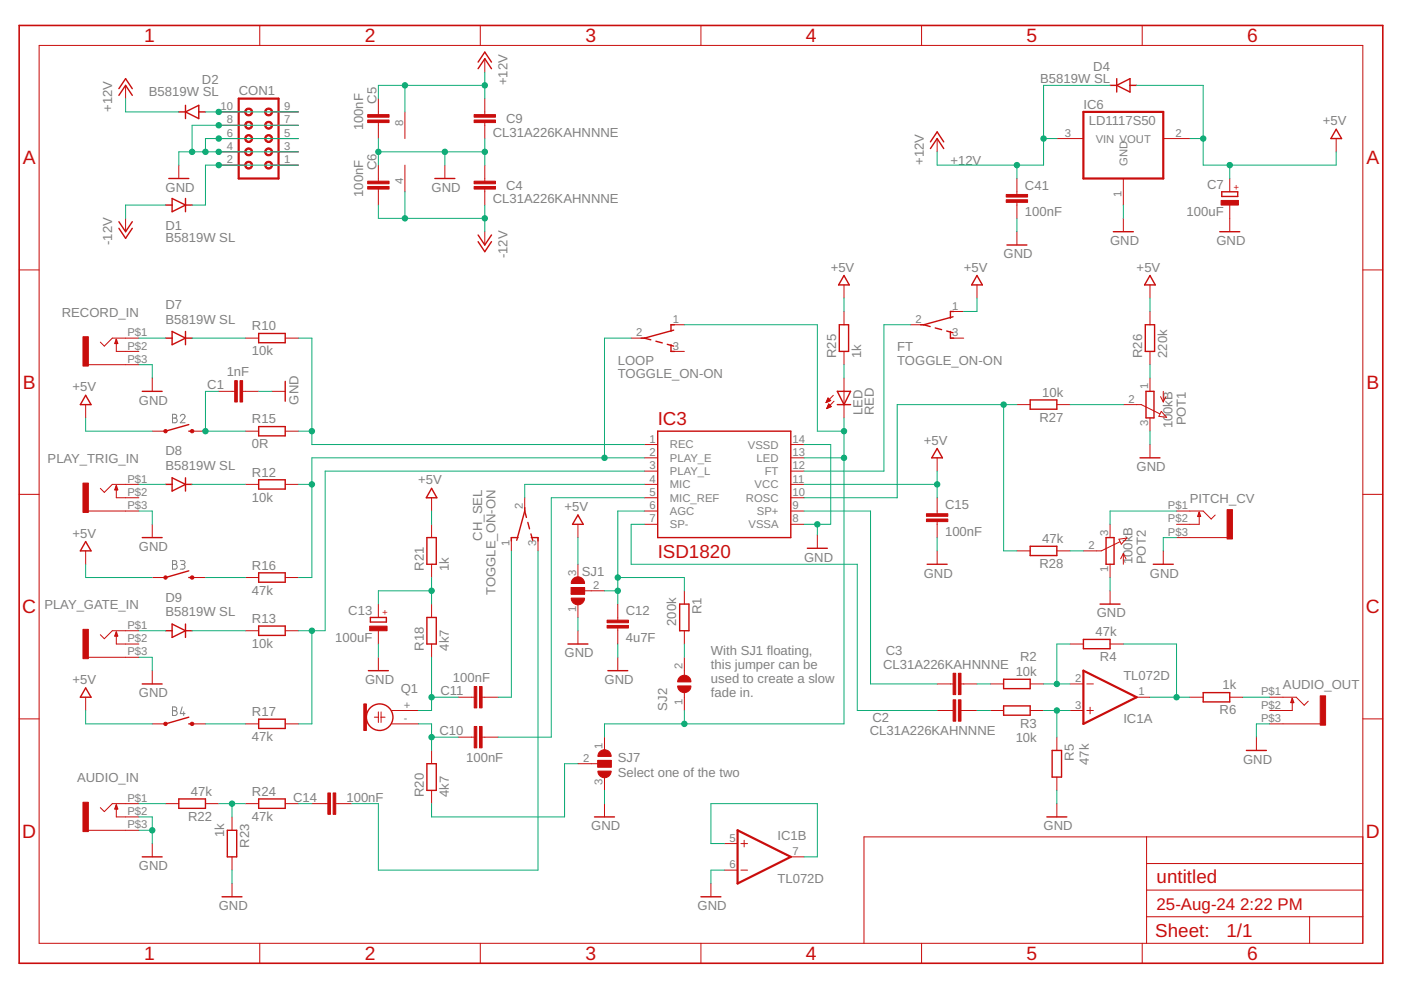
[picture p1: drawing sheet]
<svg xmlns="http://www.w3.org/2000/svg" width="297mm" height="210mm" viewBox="0 0 297 210" stroke-linecap="round" stroke-linejoin="round" font-family="sans-serif">
<path d="M36.6 87.8h.5a.4 .4 0 0 1 .4 .4 .4 .4 0 0 1-.4 .4 .5 .5 0 0 1 .5 .5 .5 .5 0 0 1-.5 .5h-.5zM36.6 88.6h.5M38.2 88.2a.5 .5 0 0 1 .7-.3 .5 .5 0 0 1 .2 .7l-.9 1h1M36.6 118.9h.5a.4 .4 0 0 1 .4 .4 .4 .4 0 0 1-.4 .4 .5 .5 0 0 1 .5 .5 .5 .5 0 0 1-.5 .5h-.5zM36.6 119.7h.5M38.2 118.9h.6a.4 .4 0 0 1 .4 .4 .4 .4 0 0 1-.4 .4h-.4M38.7 119.7a.5 .5 0 0 1 .5 .5 .5 .5 0 0 1-.5 .5h-.5M36.6 149.9h.5a.4 .4 0 0 1 .4 .4 .4 .4 0 0 1-.4 .4 .51 .51 0 0 1 .5 .5 .51 .51 0 0 1-.5 .5h-.5zM36.6 150.7h.5M38.6 149.9l-.4 1.4h1M38.9 150.9v.8" fill="none" stroke="#808080" stroke-width=".21"/>
<g fill="none" stroke="#c90d0c" stroke-width=".21">
<path d="M8.3 9.6h280.6v190.4h-280.6zM26.6 18.1v2.8M55.1 5.4v4.2M101.8 5.4v4.2M102.8 12.4v2.9M148.6 5.4v4.2M195.4 5.4v4.2M242.2 5.4v4.2M37.9 35v2.8M46.4 35h5.6M46.4 32.2h5.6M46.4 29.4h5.6"/>
<path d="M46.4 26.6h5.6M46.4 23.7h5.6M57.7 35h5.6M57.7 32.2h5.6M57.7 29.4h5.6M57.7 26.6h5.6M57.7 23.7h5.6M80.2 20.9v3.4M80.2 26v3.4M80.2 35v3.4M85.9 23.7v5.7M85.9 35v5.7"/>
<path d="M94.3 35v2.8M102.8 20.9v3.4M102.8 26v3.4M102.8 35v3.4M198.7 29.4v2.8M215.6 37.8v3.4M224.1 29.4h5.6M238.2 37.8v5.7M246.6 29.4h5.7M260.7 37.8v2.9M283.3 29.4v2.8M4.1 57.2h4.2"/>
<path d="M26.6 46.3v2.8M80.2 40.1v3.4M102.8 40.1v3.4M102.8 49.1v2.8M215.6 42.9v3.4M215.6 49.1v2.8M238.2 46.3v2.8M260.7 43.5v5.6M288.9 57.2h4.3M18.7 77.3h10.7M24.7 72v2.5h4.7M29.4 71.7h-5.6l-1.7 1.7-.8-.9"/>
<path d="M52 71.7h2.8M60.5 71.7h2.8M133.8 71.7h2.8M142.3 74.5h2.8M142.3 68.9h2.8M178.9 60.4v2.8M178.9 66v2.9M178.9 74.5v2.8M193 68.9h2.9M201.5 71.7h2.8M201.5 66h2.8M207.1 60.4v2.8"/>
<path d="M243.8 60.4v2.8M243.8 66v2.9M243.8 74.5v2.8M18.2 85.8v2.8M32.3 91.4h2.8M32.3 80.1v2.9M40.7 91.4h2.9M46.4 83h3.4M51.5 83h3.3M52 91.4h2.8M57.7 83h2.8M60.5 91.4h2.8"/>
<path d="M136.6 94.3h2.8M136.6 97.1h2.8M136.6 99.9h2.8M167.7 94.3h2.8M167.7 97.1h2.8M167.7 99.9h2.8M175.2 85.3h.1M175.2 85.2h.3M175.3 85h.6M175.3 86.6h.1M175.3 84.9h.8M175.4 86.4h.3"/>
<path d="M175.4 84.8h.6M175.4 86.3h.7M175.5 84.6h.3M175.5 86.1h.7M175.5 84.5h.2M175.5 86h.6M175.6 84.4l.5 .5-1 .5zM175.6 85.9h.3M175.7 85.7h.1M175.7 85.6l.6 .6-1 .4zM176.7 83.8l-1.6 1.6M176.8 85.1l-1.5 1.5"/>
<path d="M178.9 80.1v8.5M198.7 97.1v2.8M215.6 85.8h2.8M224.1 85.8h2.8M238.2 85.8h3.8l3.9 1.9M243.8 80.1v2.9M243.8 88.6v2.8M243.8 94.3v2.8M246.1 84.1l.5 1.1M246.2 87.2l1.2 1.3-1.7-.2zM246.6 83v2.2M247.2 84.1l-.6 1.1"/>
<path d="M4.1 104.8h4.2M18.2 116.8v2.8M18.7 108.4h10.7M24.7 103v2.5h4.7M29.4 102.7h-5.6l-1.7 1.7-.8-.9M32.3 111.2v2.8M52 102.7h2.8M60.5 102.7h2.8M91.5 105.5v2.9M91.5 111.2v2.8M91.5 119.6v2.8M108.4 114v2.8"/>
<path d="M111.3 105.5v2.9M114.1 114v2.8M122.5 111.2v2.8M122.5 119.6v2.8M136.6 102.7h2.8M136.6 105.5h2.8M136.6 108.4h2.8M136.6 111.2h2.8M167.7 102.7h2.8M167.7 105.5h2.8M167.7 108.4h2.8M167.7 111.2h2.8"/>
<path d="M173.3 113.4v2.8M198.7 105.5v3.4M198.7 110.6v3.4M198.7 116.8v2.8M215.6 116.8h2.8M224.1 116.8h2.8M235.4 111.2v2.8M235.4 119.6v2.8M237.2 114.3l1.7-.2-1.2 1.3zM237.4 114.9l-3.9 1.9h-3.8M238.2 117.4v2.2M238.2 117.4l.5 1.1"/>
<path d="M238.2 117.4l-.6 1.1M246.6 116.8v2.8M249.4 108.4h5.7l1.7 1.6 .8-.8M249.4 114h10.8M254.3 108.6v2.6h-4.9M288.9 104.8h4.3M18.7 139.4h10.7M24.7 134v2.5h4.7M29.4 133.7h-5.6l-1.7 1.7-.8-.8M32.3 122.4h2.8M40.7 122.4h2.9M52 133.7h2.8"/>
<path d="M52 122.4h2.8M60.5 133.7h2.8M60.5 122.4h2.8M80.2 128.1v2.8M80.2 133.7v2.8M80.2 139.4v2.8M91.5 128.1v2.8M91.5 136.5v2.9M121.1 124.6h2.8v1.4h-2.8zM122.5 128.1v2.8M122.5 133.7v2.8M123.9 125.3h4.3"/>
<path d="M131 128.1v3.4M131 133.2v3.3M131 139.4v2.8M145.1 125.3v2.8M145.1 133.7v2.8M145.1 139.4v3.8M226.9 136.5h2.8M235.4 136.5h2.8M235.4 125.3v2.8M4.1 152.4h4.2M18.2 147.8v2.8M32.3 142.2v2.8"/>
<path d="M32.3 153.5h2.8M40.7 153.5h2.9M52 153.5h2.8M60.5 153.5h2.8M79.4 152.1h.8M80.2 150.9v2.3M80.8 152.1h.8M80.8 150.9v2.3M83 153.5h5.7M83 150.6h5.7M91.5 159.1v2.8M97.1 156.3h3.4"/>
<path d="M97.1 147.8h3.4M102.2 156.3h3.4M102.2 147.8h3.4M128.2 156.3v2.8M145.1 146.9v3.7M198.7 150.6h3.4M198.7 145h3.4M203.8 150.6h3.3M203.8 145h3.3M210 150.6h2.8M210 145h2.8M218.4 150.6h2.9"/>
<path d="M218.4 145h2.9M224.1 156.3v2.8M226.9 150.6h2.8M226.9 145h2.8M230.4 150.6h1.4M230.4 145h1.4M231.1 149.9v1.5M241 147.8h2.8M252.3 147.8h2.8M260.7 147.8h2.8M266.4 156.3v2.8M269.2 153.5h10.7"/>
<path d="M269.2 147.8h5.6l1.7 1.7 .9-.8M274 148.1v2.5h-4.8M288.9 152.4h4.3M18.7 176h10.7M24.7 170.7v2.5h4.7M29.4 170.4h-5.6l-1.7 1.7-.8-.9M32.3 178.9v2.8M35.1 170.4h2.8M43.6 170.4h2.8M49.2 173.2v2.8M52 170.4h2.8M60.5 170.4h2.8"/>
<path d="M66.1 170.4h3.4M71.2 170.4h3.4M91.5 167.6v2.8M122.5 161.9h4.3M126.8 161.2h2.8v1.4h-2.8zM128.2 164.8v2.8M128.2 170.4v2.8M153.6 178.9h2.8M157.1 178.9h1.4M157.8 178.2v1.4M224.1 164.8v2.8M224.1 170.4v2.8"/>
<path d="M243.1 177.4v22.6M288.9 177.4h-105.7v22.6M49.2 181.7v2.8M49.2 187.3v2.8M150.7 187.3v2.8M153.6 184.5h2.8M157.1 184.5h1.4M167.7 181.7h2.8M243.1 194.4h45.8M243.1 188.7h45.8M243.1 183.1h45.8M277.7 194.4v5.6"/>
<path d="M55.1 200v4.2M101.8 200v4.2M148.6 200v4.2M195.4 200v4.2M242.2 200v4.2"/>
</g>
<path d="M4.1 5.4h289.1v198.8h-289.1z" fill="none" stroke="#c90d0c" stroke-width=".34"/>
<g fill="none" stroke="#c90d0c" stroke-width=".3">
<path d="M25.2 18.8l1.4-2.1 1.4 2.1M101.4 14.6l1.4-2.2 1.4 2.2M101.4 13.2l1.4-2.2 1.4 2.2M235.4 18.1h1.4M236.8 18.1l2.8-1.4v2.8zM236.8 16.7v2.8M239.6 18.1h1.4M25.2 20.2l1.4-2.1 1.4 2.1M35.8 37.8h4.2M37.9 23.7h1.4M39.3 23.7l2.8-1.4v2.8zM39.3 22.3v2.8"/>
<path d="M42.1 23.7h1.5M92.2 37.8h4.2M197.3 31.5l1.4-2.1 1.4 2.1M197.3 30.1l1.4-2.1 1.4 2.1M283.3 27.4l1.1 2h-2.2zM25.2 47l1.4 2.1 1.4-2.1M25.2 48.4l1.4 2.1 1.4-2.1M35.1 43.5h1.4M36.5 42.1l2.8 1.4-2.8 1.4zM39.3 42.1v2.8M39.3 43.5h1.4M101.4 49.8l1.4 2.1 1.4-2.1"/>
<path d="M101.4 51.2l1.4 2.2 1.4-2.2M178.9 58.4l1.2 2h-2.3zM207.1 58.4l1.2 2h-2.3zM213.5 51.9h4.2M236.1 49.1h4.2M243.8 58.4l1.1 2h-2.2zM258.6 49.1h4.2M259 40.7h3.4v1h-3.4zM24.7 72l.2 .8h-.5zM35.1 71.7h1.4M36.5 70.3l2.8 1.4-2.8 1.4zM39.3 70.3v2.8"/>
<path d="M39.3 71.7h1.4M54.8 70.7h5.7v2h-5.7zM135.9 71.7h.7M136.6 71.7l1.4 .4M139.1 72.3l1.3 .4M141.5 73l1.3 .4M142.3 73.1v1.4h.7M142.8 70l-6.2 1.7M143 68.9h-.7v1.4M177.9 68.9h2v5.6h-2zM195.2 68.9h.7M195.9 68.9l1.3 .3"/>
<path d="M198.3 69.5l1.3 .4M200.7 70.2l1.4 .3M201.5 70.3v1.4h.7M202.1 67.2l-6.2 1.7M202.2 66h-.7v1.5M242.8 68.9h2v5.6h-2zM18.2 83.8l1.1 2h-2.3zM30.2 83h4.2M40 91.4h.7M40 90l-4.9 1.4M54.8 90.4h5.7v2h-5.7zM60.5 80.9v4.2"/>
<path d="M139.4 91.4h28.3v22.6h-28.3zM177.5 83h2.8l-1.4 2.8zM177.5 85.8h2.8M198.7 95.1l1.1 2h-2.3zM218.4 84.8h5.7v2h-5.7zM241.7 97.1h4.2M243 83h1.7v5.6h-1.7zM18.2 114.8l1.1 2h-2.3zM24.7 103l.2 .8h-.5zM30.2 114h4.2M35.1 102.7h1.4M36.5 101.3l2.8 1.4-2.8 1.4z"/>
<path d="M39.3 101.3v2.8M39.3 102.7h1.4M54.8 101.7h5.7v2h-5.7zM90.5 114h2v5.6h-2zM91.5 103.5l1.1 2h-2.2zM109.8 114h-1.4v.7M111.3 107.6v.8M111.3 108.4l-1.7 6.2M111.3 108.4l.3 1.3M111.9 110.8l.4 1.3M112.6 113.2l.3 1.4M112.6 114h1.5v.7"/>
<path d="M122.5 109.2l1.2 2h-2.3zM171.2 116.2h4.2M196.6 119.6h4.2M218.4 115.8h5.7v2h-5.7zM234.5 114h1.7v5.6h-1.7zM244.5 119.6h4.3M254.3 108.6l.2 .9h-.5zM24.7 134l.2 .9h-.5zM35.1 133.7h1.4M36.5 132.3l2.8 1.4-2.8 1.4zM39.3 132.3v2.8M39.3 133.7h1.4"/>
<path d="M40 122.4h.7M40 121l-4.9 1.4M54.8 121.5h5.7v1.9h-5.7zM54.8 132.7h5.7v2h-5.7zM78.5 130.9h3.4v1h-3.4zM90.5 130.9h2v5.6h-2zM120.4 136.5h4.3M144.1 128.1h2v5.6h-2zM229.7 135.6h5.7v1.9h-5.7zM233.2 128.1h4.3M18.2 145.9l1.1 1.9h-2.3zM30.2 145h4.2"/>
<path d="M40 153.5h.7M40 152.1l-4.9 1.4M54.8 152.5h5.7v2h-5.7zM78.1 142.2h4.2M128.9 142.2h4.2M212.8 144h5.6v2h-5.6zM212.8 149.7h5.6v1.9h-5.6zM223.1 159.1h2v5.7h-2zM255.1 146.9h5.6v1.9h-5.6zM264.3 159.1h4.2M274 148.1l.3 .8h-.6zM24.7 170.7l.2 .8h-.5z"/>
<path d="M37.9 169.4h5.7v2h-5.7zM48.2 176h2v5.7h-2zM54.8 169.4h5.7v2h-5.7zM90.5 161.9h2v5.7h-2zM126 173.2h4.3M222 173.2h4.2M30.2 181.7h4.2M47.1 190.1h4.2M148.6 190.1h4.2"/>
<circle cx="80.5" cy="152.1" r="2.82"/>
</g>
<path d="M50.6 20.9h8.5v16.9h-8.5zM229.7 23.7h16.9v14.1h-16.9zM229.7 142.2l11.3 5.6-11.3 5.7zM156.4 176l11.3 5.7-11.3 5.6z" fill="none" stroke="#c90d0c" stroke-width=".47"/>
<g fill="#c90d0c" stroke="#c90d0c" stroke-width=".21">
<path d="M56.3 34.5a.84 .84 0 0 1 1.3 0 .84 .84 0 0 1-.4 1.3 .84 .84 0 0 1-1.1-.8h.3a.57 .57 0 0 1 .8-.5 .57 .57 0 0 1 .1 1 .57 .57 0 0 1-.9-.3v-.2h-.3z" fill-rule="evenodd"/>
<path d="M56.3 31.7a.84 .84 0 0 1 1.3 0 .84 .84 0 0 1-.4 1.3 .84 .84 0 0 1-1.1-.8h.3a.57 .57 0 0 1 .8-.5 .57 .57 0 0 1 .1 1 .57 .57 0 0 1-.9-.3v-.2h-.3z" fill-rule="evenodd"/>
<path d="M56.3 28.9a.84 .84 0 0 1 1.3 0 .84 .84 0 0 1-.4 1.3 .84 .84 0 0 1-1.1-.8h.3a.57 .57 0 0 1 .8-.5 .57 .57 0 0 1 .1 1 .57 .57 0 0 1-.9-.3v-.2h-.3z" fill-rule="evenodd"/>
<path d="M56.3 26a.84 .84 0 0 1 1.3 0 .84 .84 0 0 1-.4 1.3 .84 .84 0 0 1-1.1-.7h.3a.57 .57 0 0 1 .8-.5 .57 .57 0 0 1 .1 .9 .57 .57 0 0 1-.9-.3v-.1h-.3z" fill-rule="evenodd"/>
<path d="M56.3 23.2a.84 .84 0 0 1 1.3 0 .84 .84 0 0 1-.4 1.3 .84 .84 0 0 1-1.1-.8h.3a.57 .57 0 0 1 .8-.4 .57 .57 0 0 1 .1 .9 .57 .57 0 0 1-.9-.3v-.2h-.3z" fill-rule="evenodd"/>
<path d="M52 34.5a.84 .84 0 0 1 1.4 0 .84 .84 0 0 1-.4 1.3 .84 .84 0 0 1-1.1-.8h.3a.57 .57 0 0 1 .8-.5 .57 .57 0 0 1 .1 1 .57 .57 0 0 1-.9-.3v-.2h-.3z" fill-rule="evenodd"/>
<path d="M52 31.7a.84 .84 0 0 1 1.4 0 .84 .84 0 0 1-.4 1.3 .84 .84 0 0 1-1.1-.8h.3a.57 .57 0 0 1 .8-.5 .57 .57 0 0 1 .1 1 .57 .57 0 0 1-.9-.3v-.2h-.3z" fill-rule="evenodd"/>
<path d="M52 28.9a.84 .84 0 0 1 1.4 0 .84 .84 0 0 1-.4 1.3 .84 .84 0 0 1-1.1-.8h.3a.57 .57 0 0 1 .8-.5 .57 .57 0 0 1 .1 1 .57 .57 0 0 1-.9-.3v-.2h-.3z" fill-rule="evenodd"/>
<path d="M52 26a.84 .84 0 0 1 1.4 0 .84 .84 0 0 1-.4 1.3 .84 .84 0 0 1-1.1-.7h.3a.57 .57 0 0 1 .8-.5 .57 .57 0 0 1 .1 .9 .57 .57 0 0 1-.9-.3v-.1h-.3z" fill-rule="evenodd"/>
<path d="M52 23.2a.84 .84 0 0 1 1.4 0 .84 .84 0 0 1-.4 1.3 .84 .84 0 0 1-1.1-.8h.3a.57 .57 0 0 1 .8-.4 .57 .57 0 0 1 .1 .9 .57 .57 0 0 1-.9-.3v-.2h-.3z" fill-rule="evenodd"/>
<path d="M121.5 122.7a1.41 1.41 0 0 1 1.6-.3 1.41 1.41 0 0 1 .8 1.3h-2.8l.1-.4z" fill-rule="evenodd"/>
<path d="M121.1 126.8h2.8a1.41 1.41 0 0 1-1.4 1.4 1.41 1.41 0 0 1-1.4-1.4z" fill-rule="evenodd"/>
<path d="M144.1 143.6a1.41 1.41 0 0 1 1.5-.3 1.41 1.41 0 0 1 .9 1.3h-2.8v-.5z" fill-rule="evenodd"/>
<path d="M143.7 145.4h2.8a1.41 1.41 0 0 1-1.4 1.5 1.41 1.41 0 0 1-1.4-1.5z" fill-rule="evenodd"/>
<path d="M126.8 163.5h2.8a1.41 1.41 0 0 1-1.4 1.4 1.41 1.41 0 0 1-1.4-1.4z" fill-rule="evenodd"/>
<path d="M127.2 159.4a1.41 1.41 0 0 1 1.5-.3 1.41 1.41 0 0 1 .9 1.3h-2.8v-.5z" fill-rule="evenodd"/>
<circle cx="35.1" cy="91.4" r=".37"/>
<circle cx="40.7" cy="91.4" r=".37"/>
<circle cx="35.1" cy="122.4" r=".37"/>
<circle cx="40.7" cy="122.4" r=".37"/>
<circle cx="35.1" cy="153.5" r=".37"/>
<circle cx="40.7" cy="153.5" r=".37"/>
</g>
<g fill="#c90d0c" stroke="#c90d0c" stroke-width=".21">
<path d="M17.6 71.4h1.1v6.2h-1.1z"/>
<path d="M17.6 102.4h1.1v6.2h-1.1z"/>
<path d="M17.6 133.4h1.1v6.3h-1.1z"/>
<path d="M17.6 170.1h1.1v6.2h-1.1z"/>
<path d="M260.2 108.1h1.1v6.2h-1.1z"/>
<path d="M213.3 42.4h4.6v.5h-4.6z"/>
<path d="M213.3 41.2h4.6v.6h-4.6z"/>
<path d="M258.9 42.5h3.7v1h-3.7z"/>
<path d="M77.1 149.2h.6v5.7h-.6z"/>
<path d="M101.7 154h.5v4.6h-.5z"/>
<path d="M100.5 154h.6v4.6h-.6z"/>
<path d="M101.7 145.6h.5v4.5h-.5z"/>
<path d="M100.5 145.6h.6v4.5h-.6z"/>
<path d="M128.7 132.6h4.5v.6h-4.5z"/>
<path d="M128.7 131.5h4.5v.5h-4.5z"/>
<path d="M78.4 132.8h3.7v.9h-3.7z"/>
<path d="M121.1 124.6h2.9v1.4h-2.9z"/>
<path d="M70.6 168.1h.6v4.6h-.6z"/>
<path d="M69.5 168.1h.6v4.6h-.6z"/>
<path d="M196.4 110h4.6v.6h-4.6z"/>
<path d="M196.4 108.9h4.6v.6h-4.6z"/>
<path d="M279.9 147.5h1.2v6.3h-1.2z"/>
<path d="M50.9 80.7h.5v4.5h-.5z"/>
<path d="M49.8 80.7h.5v4.5h-.5z"/>
<path d="M126.7 161.2h2.9v1.4h-2.9z"/>
<path d="M203.2 142.7h.6v4.6h-.6z"/>
<path d="M202.1 142.7h.5v4.6h-.5z"/>
<path d="M203.2 148.4h.6v4.5h-.6z"/>
<path d="M202.1 148.4h.5v4.5h-.5z"/>
<path d="M100.5 39.5h4.6v.6h-4.6z"/>
<path d="M100.5 38.4h4.6v.6h-4.6z"/>
<path d="M78 25.4h4.5v.6h-4.5z"/>
<path d="M78 24.3h4.5v.5h-4.5z"/>
<path d="M78 39.5h4.5v.6h-4.5z"/>
<path d="M78 38.4h4.5v.6h-4.5z"/>
<path d="M100.5 25.4h4.6v.6h-4.6z"/>
<path d="M100.5 24.3h4.6v.5h-4.6z"/>
</g>
<g fill="none" stroke="#0dab76" stroke-width=".21">
<path d="M85.9 18.1v5.6M102.8 18.1h-22.6v2.8M102.8 15.3v5.6M235.4 18.1h-14.1v16.9h-22.6v-2.8M241 18.1h14.1v16.9h28.2v-2.8M26.6 20.9v2.8h11.3M43.6 23.7h19.7M63.3 32.2h-25.4v2.8M63.3 29.4h-19.7v2.8M63.3 35h-19.7v8.5h-2.9M63.3 26.6h-22.6v5.6M80.2 32.2h22.6"/>
<path d="M80.2 29.4v5.6M94.3 32.2v2.8M102.8 29.4v5.6M215.6 35v2.8M221.3 29.4h2.8M252.3 29.4h2.8M260.7 35v2.8M35.1 43.5h-8.5v2.8M80.2 43.5v2.8h22.6M85.9 40.7v5.6M102.8 43.5v5.6M215.6 46.3v2.8"/>
<path d="M238.2 43.5v2.8M29.4 77.3h2.9v2.8M29.4 71.7h5.7M40.7 71.7h11.3M63.3 71.7h2.8v22.6h70.5M133.8 71.7h-5.6v25.4M145.1 68.9h28.2v22.5h5.6M178.9 63.2v2.8M178.9 77.3v2.8M193 68.9h-5.6v31h-16.9M207.1 63.2v2.8h-2.8M243.8 63.2v2.8"/>
<path d="M243.8 77.3v2.8M18.2 88.6v2.8h14.1M46.4 83h-2.8v8.4h8.4M54.8 83h2.9M63.3 91.4h2.8M136.6 97.1h-70.5v25.3h-2.8M136.6 99.9h-67.7v33.8h-5.6M170.5 94.3h5.6v16.9h-5.6M170.5 97.1h8.4M178.9 88.6v64.9h-50.7v2.8M198.7 99.9v5.6M212.8 85.8v31h2.8"/>
<path d="M215.6 85.8h-25.4v19.7h-19.7M226.9 85.8h11.3M243.8 91.4v2.9M18.2 119.6v2.8h14.1M29.4 108.4h2.9v2.8M29.4 102.7h5.7M40.7 102.7h11.3M63.3 102.7h2.8M91.5 108.4v2.8M108.4 116.8v31h-2.8M114.1 116.8v67.7h-33.9v-14.1h-5.6M122.5 114v5.6"/>
<path d="M136.6 108.4h-5.6v19.7M136.6 111.2h-2.8v8.4h48v31h16.9M136.6 102.7h-25.3v2.8M136.6 105.5h-19.7v50.8h-11.3M170.5 108.4h14.1v36.6h14.1M170.5 102.7h28.2M173.3 111.2v2.2M198.7 114v2.8M226.9 116.8h2.8M249.4 108.4h-14v2.8M249.4 114h-2.8v2.8M29.4 139.4h2.9v2.8"/>
<path d="M29.4 133.7h5.7M40.7 133.7h11.3M43.6 122.4h8.4M66.1 133.7v19.8h-2.8M80.2 136.5v2.9M91.5 125.3h-11.3v2.8M91.5 122.4v5.7M91.5 139.4v11.2h-2.8M122.5 130.9v2.8M128.2 125.3h2.8M131 136.5v2.9M131 122.4h14.1v2.9"/>
<path d="M145.1 136.5v2.9M226.9 136.5h-2.8v8.5M235.4 122.4v2.9M238.2 136.5h11.2v11.3M18.2 150.6v2.9h14.1M43.6 153.5h8.4M88.7 153.5h2.8v5.6M91.5 147.8h5.6M91.5 156.3h5.6M145.1 150.6v2.9M207.1 150.6h2.9M207.1 145h2.9"/>
<path d="M221.3 150.6h5.6M221.3 145h5.6M224.1 150.6v5.7M243.8 147.8h8.5M263.5 147.8h5.7M269.2 153.5h-2.8v2.8M29.4 173.2h2.9v5.7M29.4 176h2.9M29.4 170.4h5.7M46.4 170.4h5.6M49.2 170.4v2.8M63.3 170.4h2.8"/>
<path d="M122.5 161.9h-2.8v11.3h-28.2v-2.8M128.2 167.6v2.8M153.6 178.9h-2.9v-8.5h22.6v11.3h-2.8M224.1 167.6v2.8M49.2 184.5v2.8M153.6 184.5h-2.9v2.8"/>
</g>
<g fill="#0dab76" stroke="#0dab76" stroke-width=".21">
<circle cx="43.6" cy="32.2" r=".57"/>
<circle cx="40.7" cy="32.2" r=".57"/>
<circle cx="46.4" cy="26.6" r=".57"/>
<circle cx="46.4" cy="29.4" r=".57"/>
<circle cx="46.4" cy="32.2" r=".57"/>
<circle cx="173.3" cy="111.2" r=".57"/>
<circle cx="32.3" cy="176" r=".57"/>
<circle cx="80.2" cy="32.2" r=".57"/>
<circle cx="94.3" cy="32.2" r=".57"/>
<circle cx="102.8" cy="32.2" r=".57"/>
<circle cx="215.6" cy="35" r=".57"/>
<circle cx="221.3" cy="29.4" r=".57"/>
<circle cx="85.9" cy="18.1" r=".57"/>
<circle cx="102.8" cy="18.1" r=".57"/>
<circle cx="46.4" cy="23.7" r=".57"/>
<circle cx="46.4" cy="35" r=".57"/>
<circle cx="260.7" cy="35" r=".57"/>
<circle cx="255.1" cy="29.4" r=".57"/>
<circle cx="198.7" cy="102.7" r=".57"/>
<circle cx="43.6" cy="91.4" r=".57"/>
<circle cx="66.1" cy="91.4" r=".57"/>
<circle cx="66.1" cy="102.7" r=".57"/>
<circle cx="128.2" cy="97.1" r=".57"/>
<circle cx="66.1" cy="133.7" r=".57"/>
<circle cx="91.5" cy="147.8" r=".57"/>
<circle cx="91.5" cy="156.3" r=".57"/>
<circle cx="91.5" cy="125.3" r=".57"/>
<circle cx="131" cy="125.3" r=".57"/>
<circle cx="131" cy="122.4" r=".57"/>
<circle cx="178.9" cy="91.4" r=".57"/>
<circle cx="178.9" cy="97.1" r=".57"/>
<circle cx="145.1" cy="153.5" r=".57"/>
<circle cx="212.8" cy="85.8" r=".57"/>
<circle cx="49.2" cy="170.4" r=".57"/>
<circle cx="224.1" cy="145" r=".57"/>
<circle cx="224.1" cy="150.6" r=".57"/>
<circle cx="249.4" cy="147.8" r=".57"/>
<circle cx="102.8" cy="46.3" r=".57"/>
<circle cx="85.9" cy="46.3" r=".57"/>
</g>
<g font-size="4.1" fill="#c90d0c">
<text x="30.6" y="9">1</text>
<text x="77.3" y="9">2</text>
<text x="124.1" y="9">3</text>
<text x="170.9" y="9">4</text>
<text x="217.7" y="9">5</text>
<text x="264.4" y="9">6</text>
<text x="4.8" y="34.9">A</text>
<text x="289.7" y="34.9">A</text>
<text x="4.8" y="82.5">B</text>
<text x="289.7" y="82.5">B</text>
<text x="4.7" y="130.1">C</text>
<text x="289.6" y="130.1">C</text>
<text x="4.7" y="177.6">D</text>
<text x="289.6" y="177.6">D</text>
<text x="30.6" y="203.6">1</text>
<text x="77.3" y="203.6">2</text>
<text x="124.1" y="203.6">3</text>
<text x="170.9" y="203.6">4</text>
<text x="217.7" y="203.6">5</text>
<text x="264.4" y="203.6">6</text>
</g>
<g font-size="4" fill="#c90d0c">
<text x="139.5" y="90">IC3</text>
<text x="139.5" y="118.2">ISD1820</text>
<text x="245.2" y="187.3">untitled</text>
<text x="244.9" y="198.7">Sheet:</text>
<text x="260" y="198.6">1/1</text>
</g>
<g font-size="3.6" fill="#c90d0c">
<text x="245.2" y="193">25-Aug-24</text>
<text x="262.9" y="193">2:22 PM</text>
</g>
<g font-size="2.8" fill="#808080">
<text x="42.8" y="17.8">D2</text>
<text x="220.6" y="17.5">B5819W SL</text>
<text x="231.8" y="15">D4</text>
<text x="23.8" y="23.7" transform="rotate(-90 23.8 23.7)">+12V</text>
<text x="31.6" y="20.3">B5819W SL</text>
<text x="50.6" y="20.1">CON1</text>
<text x="79.8" y="22" transform="rotate(-90 79.8 22)">C5</text>
<text x="107.6" y="18.1" transform="rotate(-90 107.6 18.1)">+12V</text>
<text x="229.7" y="23">IC6</text>
<text x="77" y="27.7" transform="rotate(-90 77 27.7)">100nF</text>
<text x="104.5" y="29">CL31A226KAHNNNE</text>
<text x="107.3" y="26.1">C9</text>
<text x="230.8" y="26.6">LD1117S50</text>
<text x="280.5" y="26.6">+5V</text>
<text x="195.9" y="35" transform="rotate(-90 195.9 35)">+12V</text>
<text x="201.5" y="35">+12V</text>
<text x="35.1" y="40.7">GND</text>
<text x="77" y="41.8" transform="rotate(-90 77 41.8)">100nF</text>
<text x="79.8" y="36.1" transform="rotate(-90 79.8 36.1)">C6</text>
<text x="91.5" y="40.7">GND</text>
<text x="107.3" y="40.2">C4</text>
<text x="217.3" y="40.2">C41</text>
<text x="255.9" y="40.1">C7</text>
<text x="104.5" y="43.1">CL31A226KAHNNNE</text>
<text x="217.3" y="45.9">100nF</text>
<text x="251.6" y="45.8">100uF</text>
<text x="23.8" y="51.9" transform="rotate(-90 23.8 51.9)">-12V</text>
<text x="35.1" y="51.3">B5819W SL</text>
<text x="35.1" y="48.8">D1</text>
<text x="235.3" y="51.9">GND</text>
<text x="257.9" y="51.9">GND</text>
<text x="107.6" y="54.8" transform="rotate(-90 107.6 54.8)">-12V</text>
<text x="176.1" y="57.6">+5V</text>
<text x="204.3" y="57.6">+5V</text>
<text x="212.8" y="54.8">GND</text>
<text x="241" y="57.6">+5V</text>
<text x="35.1" y="65.5">D7</text>
<text x="13.1" y="67.2">RECORD_IN</text>
<text x="35.1" y="68.6">B5819W SL</text>
<text x="53.4" y="70">R10</text>
<text x="53.4" y="75.3">10k</text>
<text x="131" y="77.3">LOOP</text>
<text x="177.3" y="75.9" transform="rotate(-90 177.3 75.9)">R25</text>
<text x="182.6" y="75.9" transform="rotate(-90 182.6 75.9)">1k</text>
<text x="190.2" y="77.3">TOGGLE_ON-ON</text>
<text x="190.2" y="74.5">FT</text>
<text x="242.1" y="75.9" transform="rotate(-90 242.1 75.9)">R26</text>
<text x="247.5" y="75.9" transform="rotate(-90 247.5 75.9)">220k</text>
<text x="15.3" y="83">+5V</text>
<text x="43.9" y="82.5">C1</text>
<text x="48.1" y="79.7">1nF</text>
<text x="131" y="80.1">TOGGLE_ON-ON</text>
<text x="29.4" y="85.8">GND</text>
<text x="53.4" y="89.8">R15</text>
<text x="63.3" y="85.8" transform="rotate(-90 63.3 85.8)">GND</text>
<text x="182.9" y="88" transform="rotate(-90 182.9 88)">LED</text>
<text x="185.3" y="88" transform="rotate(-90 185.3 88)">RED</text>
<text x="220.4" y="89.4">R27</text>
<text x="221" y="84.1">10k</text>
<text x="53.4" y="95.1">0R</text>
<text x="195.9" y="94.2">+5V</text>
<text x="248.6" y="90.8" transform="rotate(-90 248.6 90.8)">100kB</text>
<text x="251.4" y="90.2" transform="rotate(-90 251.4 90.2)">POT1</text>
<text x="10.1" y="98.2">PLAY_TRIG_IN</text>
<text x="35.1" y="99.6">B5819W SL</text>
<text x="35.1" y="96.5">D8</text>
<text x="53.4" y="101">R12</text>
<text x="241" y="99.9">GND</text>
<text x="53.4" y="106.4">10k</text>
<text x="88.7" y="102.7">+5V</text>
<text x="200.4" y="107.9">C15</text>
<text x="252.3" y="106.7">PITCH_CV</text>
<text x="15.3" y="114">+5V</text>
<text x="119.7" y="108.3">+5V</text>
<text x="200.4" y="113.6">100nF</text>
<text x="29.4" y="116.8">GND</text>
<text x="102.2" y="114.6" transform="rotate(-90 102.2 114.6)">CH_SEL</text>
<text x="170.5" y="119.1">GND</text>
<text x="221" y="115.1">47k</text>
<text x="240.1" y="119.6" transform="rotate(-90 240.1 119.6)">100kB</text>
<text x="243" y="119.6" transform="rotate(-90 243 119.6)">POT2</text>
<text x="53.4" y="120.8">R16</text>
<text x="89.8" y="121" transform="rotate(-90 89.8 121)">R21</text>
<text x="95.2" y="121" transform="rotate(-90 95.2 121)">1k</text>
<text x="123.4" y="122">SJ1</text>
<text x="195.9" y="122.4">GND</text>
<text x="220.4" y="120.4">R28</text>
<text x="243.8" y="122.4">GND</text>
<text x="9.4" y="129.2">PLAY_GATE_IN</text>
<text x="35.1" y="130.7">B5819W SL</text>
<text x="35.1" y="127.6">D9</text>
<text x="53.4" y="126.1">47k</text>
<text x="73.8" y="130.4">C13</text>
<text x="105" y="126.2" transform="rotate(-90 105 126.2)">TOGGLE_ON-ON</text>
<text x="132.7" y="130.5">C12</text>
<text x="148.7" y="130.2" transform="rotate(-90 148.7 130.2)">R1</text>
<text x="232.5" y="130.9">GND</text>
<text x="53.4" y="137.4">10k</text>
<text x="53.4" y="132.1">R13</text>
<text x="71.1" y="136">100uF</text>
<text x="89.8" y="138" transform="rotate(-90 89.8 138)">R18</text>
<text x="95.2" y="138" transform="rotate(-90 95.2 138)">4k7</text>
<text x="132.7" y="136.1">4u7F</text>
<text x="143.4" y="132.7" transform="rotate(-90 143.4 132.7)">200k</text>
<text x="232.3" y="134.9">47k</text>
<text x="119.7" y="139.4">GND</text>
<text x="150.7" y="138.9">With SJ1 floating,</text>
<text x="150.7" y="141.9">this jumper can be</text>
<text x="187.2" y="141.8">CL31A226KAHNNNE</text>
<text x="187.8" y="138.9">C3</text>
<text x="215.3" y="143.3">10k</text>
<text x="216.3" y="140.2">R2</text>
<text x="233.2" y="140.2">R4</text>
<text x="15.3" y="145">+5V</text>
<text x="29.4" y="147.8">GND</text>
<text x="77.4" y="145">GND</text>
<text x="85" y="147">Q1</text>
<text x="93.4" y="147.4">C11</text>
<text x="96" y="144.6">100nF</text>
<text x="128.2" y="145">GND</text>
<text x="150.7" y="144.9">used to create a slow</text>
<text x="150.7" y="147.8">fade in.</text>
<text x="238.2" y="144.2">TL072D</text>
<text x="259.2" y="146.1">1k</text>
<text x="272" y="146.1">AUDIO_OUT</text>
<text x="53.4" y="151.8">R17</text>
<text x="93.2" y="155.9">C10</text>
<text x="141.4" y="150.7" transform="rotate(-90 141.4 150.7)">SJ2</text>
<text x="184.4" y="155.9">CL31A226KAHNNNE</text>
<text x="185" y="153">C2</text>
<text x="216.3" y="154.3">R3</text>
<text x="238.2" y="153.3">IC1A</text>
<text x="258.6" y="151.5">R6</text>
<text x="53.4" y="157.1">47k</text>
<text x="98.8" y="161.5">100nF</text>
<text x="131" y="161.5">SJ7</text>
<text x="215.3" y="157.4">10k</text>
<text x="227.7" y="161.3" transform="rotate(-90 227.7 161.3)">R5</text>
<text x="263.6" y="161.9">GND</text>
<text x="16.3" y="165.9">AUDIO_IN</text>
<text x="131" y="164.8">Select one of the two</text>
<text x="230.8" y="162.2" transform="rotate(-90 230.8 162.2)">47k</text>
<text x="40.5" y="168.7">47k</text>
<text x="53.4" y="168.7">R24</text>
<text x="62.1" y="170">C14</text>
<text x="73.4" y="170">100nF</text>
<text x="89.8" y="169" transform="rotate(-90 89.8 169)">R20</text>
<text x="95.2" y="169" transform="rotate(-90 95.2 169)">4k7</text>
<text x="39.9" y="174">R22</text>
<text x="47.5" y="177.6" transform="rotate(-90 47.5 177.6)">1k</text>
<text x="52.8" y="179.7" transform="rotate(-90 52.8 179.7)">R23</text>
<text x="53.4" y="174.1">47k</text>
<text x="125.3" y="176">GND</text>
<text x="164.8" y="178.1">IC1B</text>
<text x="221.2" y="176">GND</text>
<text x="29.4" y="184.5">GND</text>
<text x="164.8" y="187.3">TL072D</text>
<text x="46.4" y="193">GND</text>
<text x="147.9" y="193">GND</text>
</g>
<g font-size="2.4" fill="#808080">
<text x="46.8" y="23.3">10</text>
<text x="60.2" y="23.3">9</text>
<text x="48.1" y="29">6</text>
<text x="48.1" y="26.2">8</text>
<text x="60.2" y="29">5</text>
<text x="60.2" y="26.2">7</text>
<text x="85.5" y="26.8" transform="rotate(-90 85.5 26.8)">8</text>
<text x="225.8" y="29">3</text>
<text x="249.2" y="29">2</text>
<text x="48.1" y="34.6">2</text>
<text x="48.1" y="31.8">4</text>
<text x="60.2" y="34.6">1</text>
<text x="60.2" y="31.8">3</text>
<text x="232.3" y="30.2">VIN VOUT</text>
<text x="239" y="35.2" transform="rotate(-90 239 35.2)">GND</text>
<text x="85.5" y="38.9" transform="rotate(-90 85.5 38.9)">4</text>
<text x="237.8" y="41.8" transform="rotate(-90 237.8 41.8)">1</text>
<text x="201.9" y="65.6">1</text>
<text x="27" y="71.3">P$1</text>
<text x="134.9" y="71.3">2</text>
<text x="142.7" y="68.5">1</text>
<text x="194.1" y="68.5">2</text>
<text x="201.9" y="71.3">3</text>
<text x="27" y="76.9">P$3</text>
<text x="27" y="74.1">P$2</text>
<text x="142.7" y="74.1">3</text>
<text x="243.4" y="82.6" transform="rotate(-90 243.4 82.6)">1</text>
<text x="239.3" y="85.4">2</text>
<text x="137.7" y="93.9">1</text>
<text x="142" y="95.1">REC</text>
<text x="158.6" y="95.1">VSSD</text>
<text x="168.1" y="93.9">14</text>
<text x="243.4" y="90.3" transform="rotate(-90 243.4 90.3)">3</text>
<text x="137.7" y="96.7">2</text>
<text x="137.7" y="99.5">3</text>
<text x="142" y="97.9">PLAY_E</text>
<text x="142" y="100.7">PLAY_L</text>
<text x="160.4" y="97.9">LED</text>
<text x="162.1" y="100.7">FT</text>
<text x="168.1" y="99.5">12</text>
<text x="168.1" y="96.7">13</text>
<text x="27" y="108">P$3</text>
<text x="27" y="102.3">P$1</text>
<text x="27" y="105.1">P$2</text>
<text x="110.9" y="108" transform="rotate(-90 110.9 108)">2</text>
<text x="137.7" y="102.3">4</text>
<text x="137.7" y="105.1">5</text>
<text x="137.7" y="108">6</text>
<text x="142" y="103.6">MIC</text>
<text x="142" y="106.4">MIC_REF</text>
<text x="158.1" y="106.4">ROSC</text>
<text x="160" y="103.6">VCC</text>
<text x="168.1" y="108">9</text>
<text x="168.1" y="105.1">10</text>
<text x="168.1" y="102.3">11</text>
<text x="247.6" y="108">P$1</text>
<text x="137.7" y="110.8">7</text>
<text x="142" y="109.2">AGC</text>
<text x="142" y="112">SP-</text>
<text x="158.7" y="112">VSSA</text>
<text x="160.5" y="109.2">SP+</text>
<text x="168.1" y="110.8">8</text>
<text x="235" y="113.6" transform="rotate(-90 235 113.6)">3</text>
<text x="247.6" y="113.6">P$3</text>
<text x="247.6" y="110.8">P$2</text>
<text x="108" y="115.7" transform="rotate(-90 108 115.7)">1</text>
<text x="113.7" y="115.7" transform="rotate(-90 113.7 115.7)">3</text>
<text x="230.8" y="116.4">2</text>
<text x="122.1" y="122.1" transform="rotate(-90 122.1 122.1)">3</text>
<text x="125.7" y="124.9">2</text>
<text x="235" y="121.4" transform="rotate(-90 235 121.4)">1</text>
<text x="122.1" y="129.8" transform="rotate(-90 122.1 129.8)">1</text>
<text x="27" y="133.3">P$1</text>
<text x="27" y="136.2">P$2</text>
<text x="27" y="139">P$3</text>
<text x="144.7" y="141.8" transform="rotate(-90 144.7 141.8)">2</text>
<text x="144.7" y="149.6" transform="rotate(-90 144.7 149.6)">1</text>
<text x="228" y="144.6">2</text>
<text x="241.4" y="147.4">1</text>
<text x="267.4" y="147.4">P$1</text>
<text x="85.6" y="153.1">-</text>
<text x="85.6" y="150.3">+</text>
<text x="228" y="150.3">3</text>
<text x="267.4" y="153.1">P$3</text>
<text x="267.4" y="150.3">P$2</text>
<text x="123.6" y="161.5">2</text>
<text x="127.8" y="158.7" transform="rotate(-90 127.8 158.7)">1</text>
<text x="127.8" y="166.5" transform="rotate(-90 127.8 166.5)">3</text>
<text x="27" y="170">P$1</text>
<text x="27" y="172.8">P$2</text>
<text x="27" y="175.6">P$3</text>
<text x="154.6" y="178.5">5</text>
<text x="154.6" y="184.1">6</text>
<text x="168.1" y="181.3">7</text>
</g>
<g font-size="2" fill="#c90d0c">
<text x="262.8" y="40.2" transform="rotate(-90 262.8 40.2)">+</text>
<text x="82.3" y="130.5" transform="rotate(-90 82.3 130.5)">+</text>
</g>
</svg>
